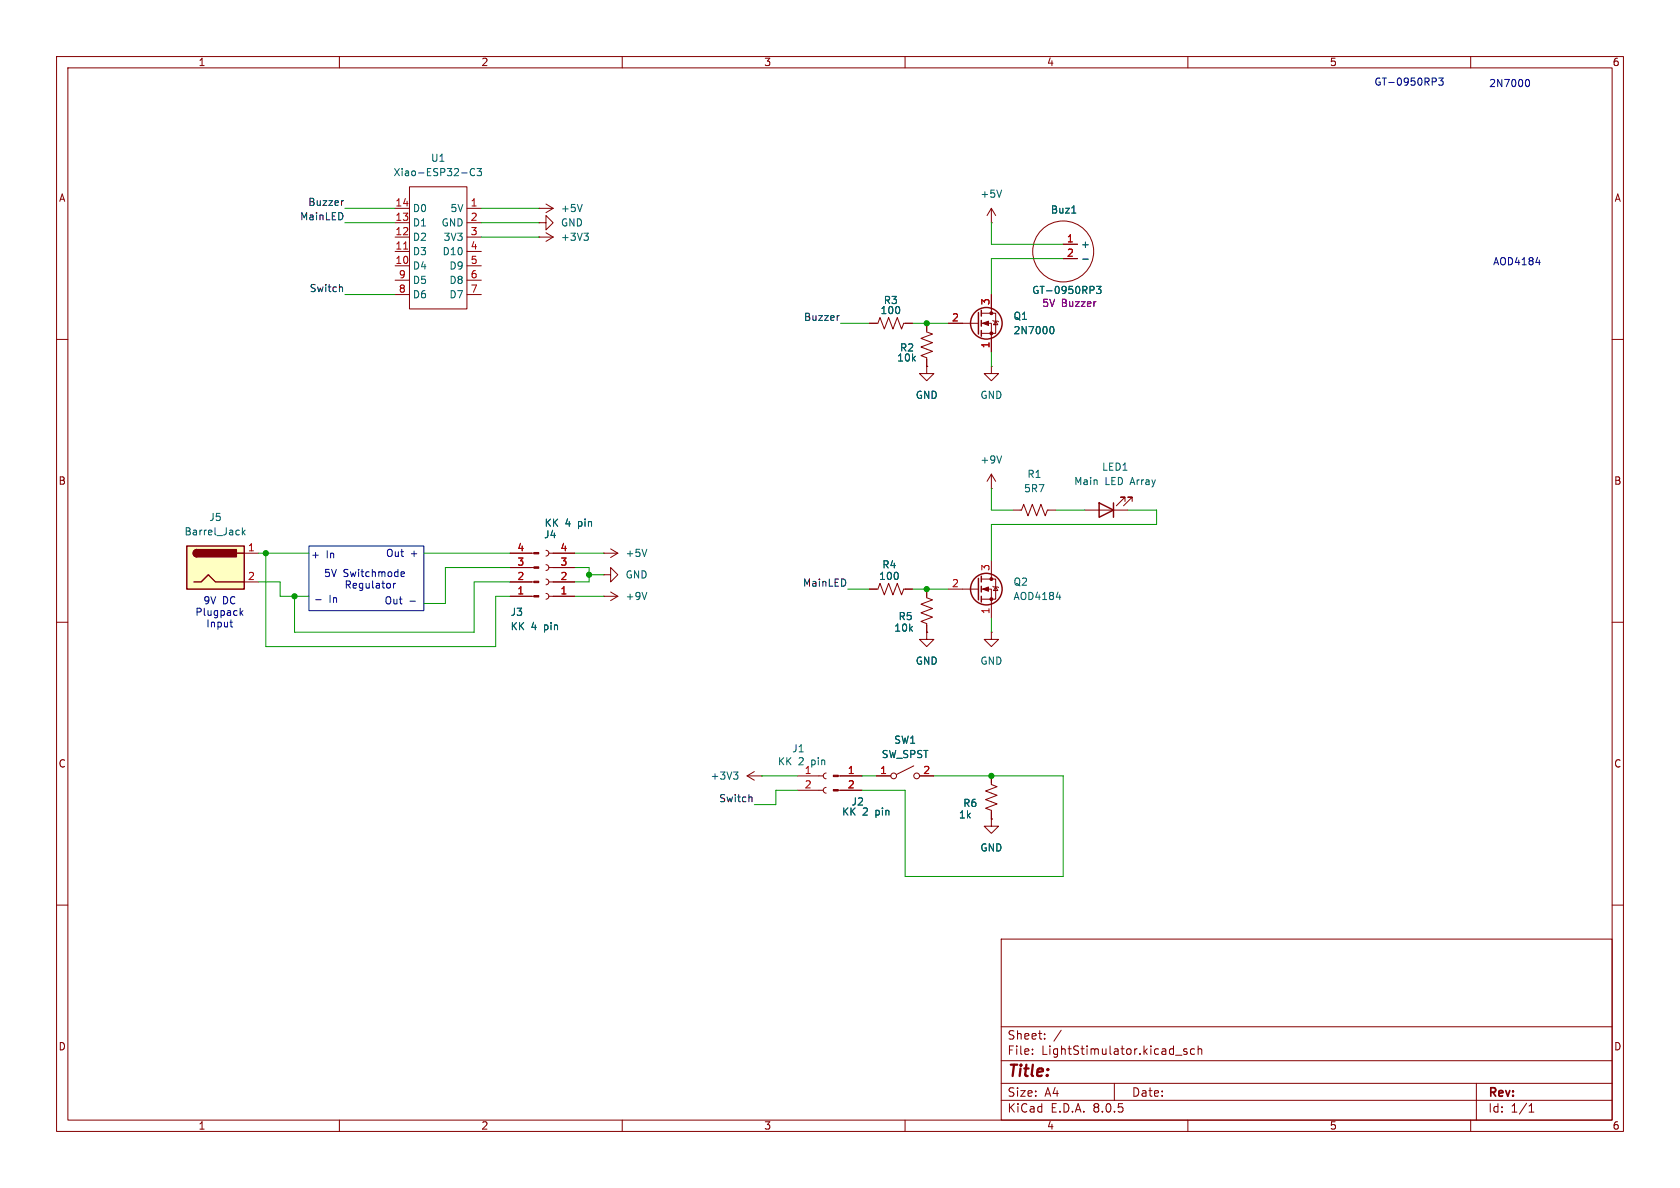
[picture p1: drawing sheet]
<svg xmlns="http://www.w3.org/2000/svg" width="297mm" height="210mm" viewBox="0 0 297 210" stroke-linecap="round" stroke-linejoin="round" font-family="sans-serif">
<g fill="none" stroke="#840000" stroke-width=".18">
<path d="M10 10h277v190h-277zM12 12h273v186h-273zM60 10v2M110 10v2M160 10v2M210 10v2M260 10v2M69.8 36.8h2.6M69.8 39.4h2.6M72.4 33h10.1v21.6h-10.1zM82.5 36.8h2.6M82.5 39.4h2.6"/>
<path d="M95.2 36.8h.1M95.2 39.4h1.3v-1.3l1.3 1.3-1.3 1.2v-1.2M95.2 39.4h.1M95.2 36.8h2.6M96.5 36.1l1.3 .7M97.8 36.8l-1.3 .8M175.3 39.4h.1M175.3 36.8v2.6M175.3 36.8l-.8 1.3M175.3 36.8l.7 1.3M10 60h2M69.8 41.9h2.6"/>
<path d="M69.8 47h2.6M69.8 44.5h2.6M69.8 49.5h2.6M69.8 52.1h2.6M82.5 41.9h2.6M82.5 47h2.6M82.5 44.5h2.6M82.5 49.5h2.6M82.5 52.1h2.6M95.2 41.9h.1M95.2 41.9h2.6M96.5 41.1l1.3 .8"/>
<path d="M97.8 41.9l-1.3 .8M167.6 57.2h5.4M173.5 57.2h1.8v5M173.5 55.4h2.5v3.5h-2.5M175.3 52.1v3.3M175.5 56.6l.1 .2h.8l.1 .1M176 56.8l.4 .6h-.8zM188 43.2h2.5M188 45.7h2.5M285 60h2M163.8 64.8v1.2h1.3l-1.3 1.3-1.2-1.3h1.2M163.8 64.8h.1"/>
<path d="M175.3 64.8v1.2h1.2l-1.2 1.3-1.3-1.3h1.3M175.3 64.8h.1M90.2 97.8h4.2M96.5 97.3l.4 .1 .1 .4-.1 .3-.4 .2M96.5 99.8l.4 .2 .1 .3-.1 .4-.4 .1M97 97.8h4.6M106.7 97.8h.1M106.7 97.8h2.5M107.9 97l1.3 .8M109.2 97.8l-1.3 .8M175.3 99.1v3.3M179.1 90.2h1.5l.4-1 .7 2 .8-2 .8 2 .7-2 .8 2 .4-1h1.5"/>
<path d="M10 110h2M90.2 105.4h4.2M90.2 100.3h4.2M90.2 102.9h4.2M96.5 102.4l.4 .1 .1 .4-.1 .3-.4 .2M96.5 104.9l.4 .2 .1 .3-.1 .4-.4 .1M97 105.4h4.6M97 100.3h4.6M97 102.9h4.6M106.7 105.4h.1M106.7 101.6h1.2v-1.3l1.3 1.3-1.3 1.3v-1.3M106.7 101.6h.1"/>
<path d="M106.7 105.4h2.5M107.9 104.6l1.3 .8M109.2 105.4l-1.3 .8M153.7 104.1h1.5l.4-1 .7 2.1 .8-2.1 .8 2.1 .7-2.1 .8 2.1 .4-1.1h1.5M163.8 104.1v1.6l1 .3-2 .8 2 .8-2 .7 2 .8-2 .8 1 .3v1.6M163.8 111.8v1.2h1.3l-1.3 1.3-1.2-1.3h1.2M163.8 111.8h.1M167.6 104.1h5.4M173.5 104.1h1.8v5.1M173.5 102.4h2.5v3.5h-2.5M175.5 103.6l.1 .2h.8l.1 .1M176 103.8l.4 .6h-.8z"/>
<path d="M285 110h2M132.1 137.2h2.5M132.1 137.2l1.2 .7M133.3 136.4l-1.2 .8M134.6 137.2h.1M141 137.2h4.5M141 139.7h4.5M146 139.2l-.3 .1-.2 .4 .2 .4 .3 .1M146 136.7l-.3 .1-.2 .4 .2 .3 .3 .2M148.2 137.2h4.2M148.2 139.7h4.2M154.9 137.2h2.6"/>
<path d="M161.5 135.4l-3 1.5M162.6 137.2h2.5M175.3 137.2v1.5l1 .4-2.1 .7 2.1 .8-2.1 .8 2.1 .7-2.1 .8 1.1 .4v1.5M10 160h2M175.3 144.8v1.3h1.2l-1.2 1.2-1.3-1.2h1.3M175.3 144.8h.1M285 160h2M177 166h108v32h-108zM60 198v2M110 198v2M160 198v2M177 194.5h108"/>
<path d="M177 191.5h108M177 187.5h108M177 181.5h108M182.5 186.3v.1M182.5 185.5v.1M184.7 183.6v.1M184.7 182.8v.1M187.6 182.1l-1.3 2M197 191.5v3M207.8 186.5h1.2M209.8 185.5l-.3-.1-.3 .2 .1 .2 .5 .2v.3h-.6M210 198v2"/>
<path d="M211.2 185.5l-.5-.1-.2 .3v.4l.1 .2h.6M211.8 185.5l.2-.1 .4 .1 .1 .9M211.8 184.9v1.5M260 198v2M261 191.5v6.5M270.3 196.6h.9M270.3 195.5l.4-.4v1.5"/>
<circle cx="188" cy="44.4" r="5.4"/>
<circle cx="158" cy="137.2" r=".51"/>
<circle cx="162.1" cy="137.2" r=".51"/>
</g>
<g fill="none" stroke="#840000" stroke-width=".25">
<path d="M173 55.2v3.9M173.5 54.9v1M173.5 56.6v1.1M173.5 58.4v1M173 102.2v3.8M173.5 101.9v1M173.5 103.6v1M173.5 105.4v1"/>
<circle cx="174.4" cy="57.1" r="2.79"/>
<circle cx="174.4" cy="104.1" r="2.79"/>
</g>
<g fill="#840000" stroke="#840000" stroke-width=".18">
<path d="M173.7 104.1l1.1-.3v.7z"/>
<path d="M147.3 139.6h.9v.2h-.9z"/>
<path d="M147.3 137h.9v.3h-.9z"/>
<path d="M94.4 97.7h.8v.2h-.8z"/>
<path d="M94.4 100.2h.8v.3h-.8z"/>
<path d="M94.4 102.7h.8v.3h-.8z"/>
<path d="M94.4 105.3h.8v.2h-.8z"/>
<path d="M173.7 57.2l1.1-.4v.7z"/>
<circle cx="175.3" cy="105.9" r=".25"/>
<circle cx="175.3" cy="102.4" r=".25"/>
<circle cx="175.3" cy="58.9" r=".25"/>
<circle cx="175.3" cy="55.4" r=".25"/>
</g>
<g fill="none" stroke="#006464" stroke-width=".18">
<path d="M81.6 30.6h1M83.9 29.9a.6 .6 0 0 0-.8 .4 .6 .6 0 0 0 .6 .8l.2-.2M84.3 29.8h.8l-.4 .5 .4 .1v.5l-.2 .2-.6-.2M102.9 36.1l-.4 1.3M177.1 33.6l-.4 1.3M189.5 37.7h.7M103.2 41.2h.8l-.4 .5M103.8 41.7l.2 .2v.3l-.2 .3M185.8 57.8l.1-.1a.68 .68 0 0 1 .4 .7 .68 .68 0 0 1-.4 .6l-.1-.1M191.4 45.8h1M193.3 50.7l.1 .2-.1 .3M193.9 50.6h.7l-.4 .5 .4 .1v.6l-.2 .1-.5-.1"/>
<path d="M114.4 97.1l-.5 1.3M114.4 104.7l-.5 1.3M186.7 105.6h.8M129.7 136.5h.8l-.5 .5M130.2 137l.3 .2v.3l-.3 .2"/>
</g>
<path d="M71.4 44h.7" fill="none" stroke="#a90000" stroke-width=".18"/>
<path d="M193.6 53.3h.2" fill="none" stroke="#840084" stroke-width=".18"/>
<path d="M33 96.5h10.2v7.6h-10.2z" fill="#ffffc2"/>
<path d="M33 96.5h10.2v7.6h-10.2zM34.8 97.2a.64 .64 0 0 0-.6 .6 .64 .64 0 0 0 .6 .6M41.9 97.8h1.3M194.3 88.9l2.5 1.3-2.5 1.2zM196.8 88.9v2.5M34.3 102.9h1.3l1.2-1.3 1.3 1.3h5.1" fill="none" stroke="#840000" stroke-width=".25"/>
<g fill="#840000" stroke="#840000" stroke-width=".25">
<path d="M34.3 97.3l.5-.1v1.2a.63 .63 0 0 1-.6-.4 .63 .63 0 0 1 .1-.7z"/>
<path d="M34.8 97.2h7v1.2h-7z"/>
</g>
<g fill="none" stroke="#840000" stroke-width=".18">
<path d="M153.7 57.2h1.5l.4-1.1 .7 2.1 .8-2.1 .8 2.1 .7-2.1 .8 2.1 .4-1h1.5M163.8 57.2v1.5l1 .4-2 .7 2 .8-2 .7 2 .8-2 .8 1 .3v1.6M167.6 57.2h2.6M175.3 52.1v2.5M175.3 59.7v2.5M188 43.2h2.5M188 45.7h2.5M163.8 64.8h.1M43.2 97.8h2.5M90.2 97.8h3.8M97.8 97.8h3.8M175.3 86.4h.1"/>
<path d="M175.3 83.8l-.8 1.3M175.3 83.8v2.6M175.3 83.8l.7 1.3M191.8 90.2h7.6M198.9 88.6v-.7h-.8h.8l-1.5 1.5M200.2 88.6v-.7h-.8h.8l-1.6 1.5M43.2 102.9h2.5M90.2 102.9h3.8M90.2 105.4h3.8M90.2 100.3h3.8M97.8 102.9h3.8M97.8 105.4h3.8"/>
<path d="M97.8 100.3h3.8M153.7 104.1h1.2M160 104.1h1.3M163.8 111.8h.1M163.8 104.1v1.3M163.8 110.5v1.3M175.3 111.8v1.2h1.2l-1.2 1.3-1.3-1.3h1.3M175.3 111.8h.1M148.6 137.2h3.8M148.6 139.7h3.8M154.9 137.2h2.6M162.6 137.2h2.5"/>
<path d="M175.3 137.2v1.2M175.3 144.8h.1M175.3 143.5v1.3"/>
</g>
<path d="M189.5 37.7h.7M185.8 57.8l.1-.1a.68 .68 0 0 1 .4 .7 .68 .68 0 0 1-.4 .6l-.1-.1M191.4 45.8h1M193.3 50.7l.1 .2-.1 .3M193.9 50.6h.7l-.4 .5 .4 .1v.6l-.2 .1-.5-.1M42.8 93.3v1.3M43 94.1l.3 .5M43.3 93.7l-.5 .5M177.1 80.6l-.4 1.3" fill="none" stroke="#006464" stroke-width=".18"/>
<path d="M60.7 35.5h-.2M60.2 50.7l.4 .2v.7M148.4 55.8l-.3 .1M132.6 140.9l.3 .2v.6" fill="none" stroke="#0f0f0f" stroke-width=".18"/>
<g fill="none" stroke="#0000c2" stroke-width=".18">
<path d="M253.8 13.9l.1 .1-.1 .4M254.3 13.8h.8l-.4 .5 .4 .1v.5l-.2 .2-.6-.2M269.9 14.1l.1-.1a.68 .68 0 0 1 .4 .7 .68 .68 0 0 1-.4 .6h-.1M271.5 46.4h.8M54.6 96.5h20.3v11.5h-20.3zM40.8 110.7l.3 .1M42.5 107.5v1.3M42.6 108.3l.3 .5M42.9 107.9l-.4 .5M55.8 106h1M69.6 103.1v.9M69.9 103.1l-.3 .3"/>
<path d="M70.9 101.5l.6-.1-.1-.3h-.3l-.2 .2 .1 .6h.4M72.5 106.3h.9"/>
</g>
<g fill="none" stroke="#009600" stroke-width=".18">
<path d="M61 39.4h8.8M61 36.8h8.8M85.1 39.4h10.1M85.1 36.8h10.1M175.3 39.4v3.8h12.7M61 52.1h8.8M85.1 41.9h10.1M148.6 57.2h5.1M161.3 57.2h6.3M188 45.7h-12.7v6.4M175.3 62.2v2.6M45.7 97.8h8.9"/>
<path d="M47 97.8v16.5h40.6v-8.9h2.6M74.9 97.8h15.3M101.6 97.8h5.1M175.3 86.4v3.8h3.8M186.7 90.2h5.1M199.4 90.2h5.1v2.5h-29.2v6.4M45.7 102.9h3.8v2.5h5.1M90.2 102.9h-6.4v8.9h-31.7v-6.4M90.2 100.3h-11.5v6.4h-3.8M101.6 100.3h2.5v2.6h-2.5M101.6 105.4h5.1M104.1 101.6h2.6"/>
<path d="M149.9 104.1h3.8M161.3 104.1h6.3M175.3 109.2v2.6M134.6 137.2h6.4M141 139.7h-3.8v2.5h-3.9M152.4 137.2h2.5M165.1 137.2h22.9v17.7h-28v-15.2h-7.6"/>
</g>
<path d="M193.6 53.3h.2" fill="none" stroke="#840084" stroke-width=".18"/>
<g fill="#009600" stroke="#009600" stroke-width=".18">
<circle cx="104.1" cy="101.6" r=".46"/>
<circle cx="47" cy="97.8" r=".46"/>
<circle cx="52.1" cy="105.4" r=".46"/>
<circle cx="163.8" cy="104.1" r=".46"/>
<circle cx="175.3" cy="137.2" r=".46"/>
<circle cx="163.8" cy="57.2" r=".46"/>
</g>
<text font-size="2.8" fill="#840000" x="178" y="190.9">Title:</text>
<g font-size="2.1" fill="#840000">
<text x="178" y="184">Sheet:</text>
<text x="178" y="186.7">File:</text>
<text x="184.1" y="186.7">LightStimulator.kicad_sch</text>
<text x="178" y="196.9">KiCad</text>
<text x="178" y="194.1">Size:</text>
<text x="184.7" y="194.1">A4</text>
<text x="185.7" y="196.9">E.D.A.</text>
<text x="193.3" y="196.9">8.0.5</text>
<text x="200" y="194.1">Date:</text>
<text x="263" y="194.3">Rev:</text>
<text x="263" y="196.9">Id:</text>
<text x="267.1" y="196.9">1/1</text>
</g>
<g font-size="1.8" fill="#840000">
<text x="35" y="11.9">1</text>
<text x="85" y="11.9">2</text>
<text x="135" y="11.9">3</text>
<text x="185" y="11.9">4</text>
<text x="235" y="11.9">5</text>
<text x="285" y="11.9">6</text>
<text x="10.3" y="35.9">A</text>
<text x="285.3" y="35.9">A</text>
<text x="10.3" y="85.9">B</text>
<text x="285.3" y="85.9">B</text>
<text x="10.3" y="135.9">C</text>
<text x="285.3" y="135.9">C</text>
<text x="10.3" y="185.9">D</text>
<text x="285.3" y="185.9">D</text>
<text x="35" y="199.9">1</text>
<text x="85" y="199.9">2</text>
<text x="135" y="199.9">3</text>
<text x="185" y="199.9">4</text>
<text x="235" y="199.9">5</text>
<text x="285" y="199.9">6</text>
</g>
<g font-size="1.8" fill="#0000c2">
<text x="242.9" y="15.3">GT-0950RP3</text>
<text x="263.2" y="15.6">2N7000</text>
<text x="263.9" y="47.1">AOD4184</text>
<text x="54.9" y="98.9">+</text>
<text x="57.6" y="98.9">In</text>
<text x="68.1" y="98.7">Out</text>
<text x="72.5" y="98.7">+</text>
<text x="35.9" y="107">9V</text>
<text x="39.3" y="107">DC</text>
<text x="57.2" y="102.2">5V</text>
<text x="58.2" y="106.8">In</text>
<text x="60.7" y="102.2">Switchmode</text>
<text x="61.2" y="104.3">Regulator</text>
<text x="67.9" y="107">Out</text>
<text x="34.4" y="109.1">Plugpack</text>
<text x="36.4" y="111.1">Input</text>
</g>
<g font-size="1.8" fill="#006464">
<text x="76.1" y="28.8">U1</text>
<text x="69.5" y="31.3">Xiao-ESP32-C3</text>
<text x="173.2" y="35.2">+5V</text>
<text x="72.9" y="40.2">D1</text>
<text x="72.9" y="37.7">D0</text>
<text x="78" y="40.2">GND</text>
<text x="79.5" y="37.7">5V</text>
<text x="99.1" y="37.7">+5V</text>
<text x="99.1" y="40.2">GND</text>
<text x="185.7" y="37.9">Buz1</text>
<text x="72.9" y="47.9">D4</text>
<text x="72.9" y="45.3">D3</text>
<text x="72.9" y="42.8">D2</text>
<text x="78.1" y="45.3">D10</text>
<text x="78.3" y="42.8">3V3</text>
<text x="79.4" y="47.9">D9</text>
<text x="99.1" y="42.8">+3V3</text>
<text x="191" y="44">+</text>
<text x="72.9" y="52.9">D6</text>
<text x="72.9" y="50.4">D5</text>
<text x="79.4" y="50.4">D8</text>
<text x="79.4" y="52.9">D7</text>
<text x="156.1" y="53.9">R3</text>
<text x="182.4" y="52.2">GT-0950RP3</text>
<text x="155.6" y="55.7">100</text>
<text x="179.1" y="56.7">Q1</text>
<text x="179.1" y="59.3">2N7000</text>
<text x="158.5" y="64.1">10k</text>
<text x="159" y="62.3">R2</text>
<text x="161.8" y="70.7">GND</text>
<text x="173.2" y="70.7">GND</text>
<text x="173.2" y="82.1">+9V</text>
<text x="194.7" y="83.4">LED1</text>
<text x="180.9" y="87.2">5R7</text>
<text x="181.5" y="84.7">R1</text>
<text x="189.8" y="86">Main</text>
<text x="195.3" y="86">LED Array</text>
<text x="32.5" y="94.8">Barrel_Jack</text>
<text x="36.9" y="92.3">J5</text>
<text x="96.1" y="95.4">J4</text>
<text x="96.2" y="93.3">KK</text>
<text x="99.9" y="93.3">4</text>
<text x="102.3" y="93.3">pin</text>
<text x="110.5" y="98.7">+5V</text>
<text x="155.9" y="100.7">R4</text>
<text x="110.5" y="106.3">+9V</text>
<text x="110.5" y="102.5">GND</text>
<text x="155.3" y="102.7">100</text>
<text x="179.1" y="106.3">AOD4184</text>
<text x="179.1" y="103.7">Q2</text>
<text x="90.2" y="109.1">J3</text>
<text x="90.2" y="111.6">KK</text>
<text x="93.9" y="111.6">4</text>
<text x="96.3" y="111.6">pin</text>
<text x="158" y="111.9">10k</text>
<text x="158.8" y="109.8">R5</text>
<text x="161.8" y="117.7">GND</text>
<text x="173.2" y="117.7">GND</text>
<text x="158" y="131.7">SW1</text>
<text x="137.4" y="135.5">KK</text>
<text x="140" y="133.2">J1</text>
<text x="141.1" y="135.5">2</text>
<text x="143.5" y="135.5">pin</text>
<text x="155.8" y="134.2">SW_SPST</text>
<text x="125.5" y="138">+3V3</text>
<text x="150.4" y="142.6">J2</text>
<text x="170.2" y="142.8">R6</text>
<text x="148.8" y="144.4">KK</text>
<text x="152.5" y="144.4">2</text>
<text x="154.9" y="144.4">pin</text>
<text x="169.4" y="144.9">1k</text>
<text x="173.2" y="150.7">GND</text>
</g>
<g font-size="1.8" fill="#0f0f0f">
<text x="53" y="39">MainLED</text>
<text x="54.4" y="36.5">Buzzer</text>
<text x="54.6" y="51.7">Switch</text>
<text x="142" y="56.8">Buzzer</text>
<text x="141.9" y="103.8">MainLED</text>
<text x="127" y="141.9">Switch</text>
</g>
<g font-size="1.8" fill="#a90000">
<text x="69.8" y="41.7">12</text>
<text x="69.8" y="39.1">13</text>
<text x="69.8" y="36.6">14</text>
<text x="83.1" y="36.6">1</text>
<text x="83.1" y="39.1">2</text>
<text x="83.1" y="41.7">3</text>
<text x="69.8" y="46.7">10</text>
<text x="69.8" y="44.2">11</text>
<text x="83.1" y="44.2">4</text>
<text x="83.1" y="46.7">5</text>
<text x="188.5" y="42.9">1</text>
<text x="188.5" y="45.5">2</text>
<text x="70.4" y="51.8">8</text>
<text x="70.4" y="49.3">9</text>
<text x="83.1" y="49.3">6</text>
<text x="83.1" y="51.8">7</text>
<text x="168.2" y="56.9">2</text>
<text x="175" y="54" transform="rotate(-90 175 54)">3</text>
<text x="175" y="61.7" transform="rotate(-90 175 61.7)">1</text>
<text x="43.7" y="97.5">1</text>
<text x="91.4" y="100.1">3</text>
<text x="91.4" y="97.5">4</text>
<text x="99" y="100.1">3</text>
<text x="99" y="97.5">4</text>
<text x="175" y="101" transform="rotate(-90 175 101)">3</text>
<text x="43.7" y="102.6">2</text>
<text x="91.4" y="105.2">1</text>
<text x="91.4" y="102.6">2</text>
<text x="99" y="105.2">1</text>
<text x="99" y="102.6">2</text>
<text x="168.2" y="103.9">2</text>
<text x="175" y="108.7" transform="rotate(-90 175 108.7)">1</text>
<text x="142.2" y="136.9">1</text>
<text x="149.8" y="136.9">1</text>
<text x="155.5" y="136.9">1</text>
<text x="163.1" y="136.9">2</text>
<text x="142.2" y="139.4">2</text>
<text x="149.8" y="139.4">2</text>
</g>
<g font-size="1.8" fill="#840084">
<text x="184.2" y="54.5">5V</text>
<text x="187.6" y="54.5">Buzzer</text>
</g>
</svg>
